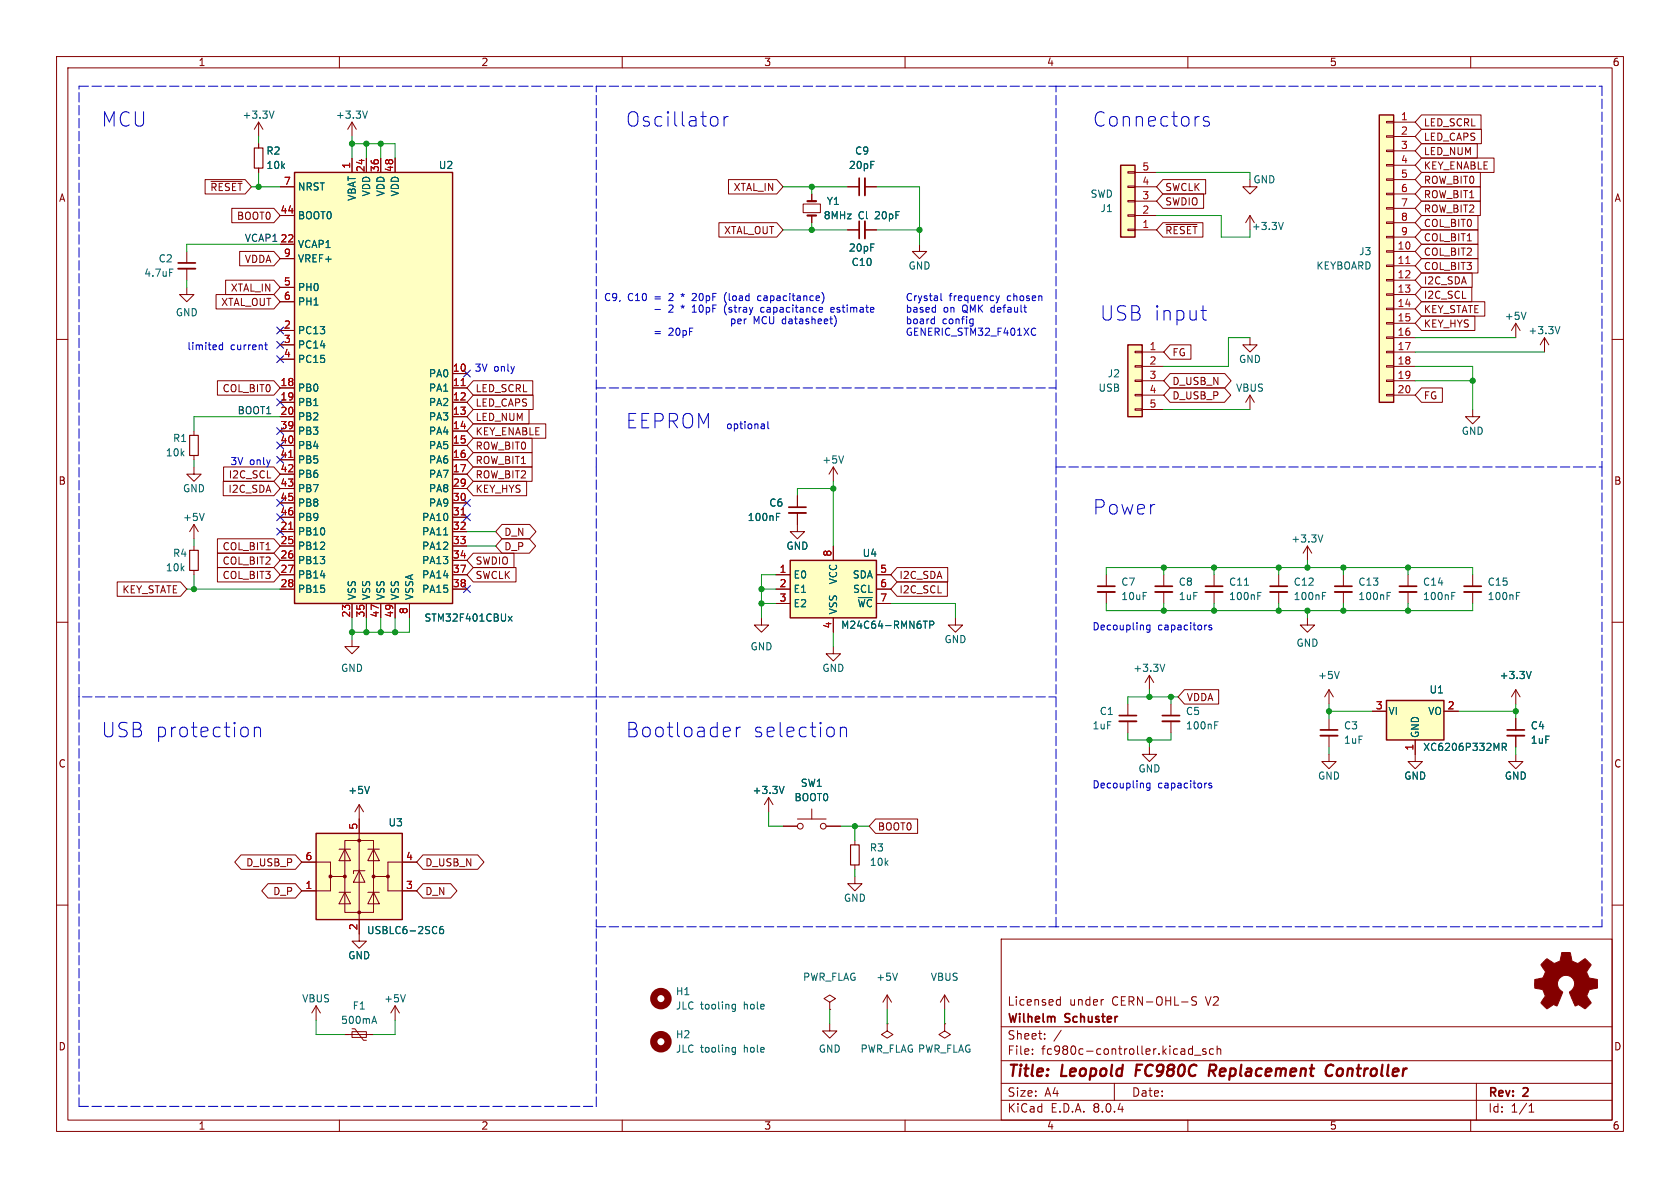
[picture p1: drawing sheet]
<svg xmlns="http://www.w3.org/2000/svg" width="297mm" height="210mm" viewBox="0 0 297 210" stroke-linecap="round" stroke-linejoin="round" font-family="sans-serif">
<g fill="none" stroke="#840000" stroke-width=".18">
<path d="M10 10h277v190h-277zM12 12h273v186h-273zM60 10v2M110 10v2M160 10v2M210 10v2M260 10v2M45.7 21.6l-.7 1.3M45.7 21.6v2.5M45.7 21.6l.8 1.3M142 36.1h3v1.5h-3zM143.5 34.3v1.3"/>
<path d="M143.5 38.1v1.3M149.9 33h2M152.9 33h2M10 60h2M149.9 40.6h2M152.9 40.6h2M162.6 43.2v1.3h1.2l-1.2 1.2-1.3-1.2h1.3M221 59.7v1.3h1.2l-1.2 1.2-1.3-1.2h1.3M285 60h2M34.3 76.2v.8M34.3 80.5v.8M10 110h2"/>
<path d="M62.2 113v1.3h1.3l-1.3 1.3-1.2-1.3h1.2M147.3 114.3v1.3h1.3l-1.3 1.2-1.3-1.2h1.3M168.9 109.2v1.3h1.3l-1.3 1.3-1.3-1.3h1.3M285 110h2M10 160h2M135.9 141l-.8 1.2M135.9 141v2.5M135.9 141l.8 1.2M138.4 146.1h2.6M141 144.8h5M143.5 143v1.8M146 146.1h2.6"/>
<path d="M285 160h2M146.7 177.2l1-.7-1-.6-1 .6 1 .7v1.2M146.7 178.4h.1M156.8 175.9l-.7 1.3M156.8 175.9v2.5M156.8 175.9l.8 1.3M167 175.9l-.8 1.3M167 175.9v2.5M167 175.9l.8 1.3M177 166h108v32h-108zM186.9 177.6h.6M186.9 176.8h.6"/>
<path d="M187.5 176.2v1.5M195 176.7h.1M211.5 176.3l-.5-.1-.3 .3 .1 .3 .7 .3v.5l-.3 .1-.5-.1M60 198v2M110 198v2M146.7 181v1.2h1.3l-1.3 1.3-1.3-1.3h1.3M156.8 181v1.2l1.1 .7-1.1 .6-1-.6 1-.7M156.8 181h.1M160 198v2M167 181v1.2l1 .7-1 .6-1-.6 1-.7M167 181h.1M177 194.5h108"/>
<path d="M177 191.5h108M177 187.5h108M177 181.5h108M182.5 186.3v.1M182.5 185.5v.1M184.7 183.6v.1M184.7 182.8v.1M187.6 182.1l-1.3 2M197 191.5v3M210 198v2M210.8 184.9v1.5M210.8 185.5l-.4-.1-.3 .3v.4l.1 .2h.6"/>
<path d="M211.2 186.5h1.1M213.2 185.5l-.4-.1-.2 .2 .1 .2 .5 .2v.3h-.6M214.5 185.5l-.4-.1-.3 .3v.4l.2 .2h.5M215.2 185.5l.2-.1 .3 .1 .1 .9M215.2 184.9v1.5M260 198v2M261 191.5v6.5M270.3 196.6h.9M270.3 195.5l.4-.4v1.5"/>
<circle cx="141.5" cy="146.1" r=".51"/>
<circle cx="145.5" cy="146.1" r=".51"/>
</g>
<path d="M201 188.2l-.3 2M214.3 189.3l.5 .9M214.7 188.2h-.8l-.2 2M214.8 189.2l-1 .1M235.7 188.4a.88 .88 0 0 0-1 0 .88 .88 0 0 0-.3 1 .69 .69 0 0 0 .3 .7 .69 .69 0 0 0 .8-.1" fill="none" stroke="#840000" stroke-width=".4"/>
<path d="M152.9 31.5v3M152.9 39.1v3.1" fill="none" stroke="#840000" stroke-width=".33"/>
<path d="M151.9 31.5v3M151.9 39.1v3.1" fill="none" stroke="#840000" stroke-width=".3"/>
<path d="M48.4 19.6l-.4 1.3M138.6 139l-.4 1.3M129.5 178.3h.5M129.5 177.6h.5M130 177.5v1.1l-.2 .2-.3-.1M158.7 172l-.5 1.3M129.5 185.9h.5M129.5 185.2h.5M130 185.2v1l-.2 .2h-.3" fill="none" stroke="#006464" stroke-width=".18"/>
<path d="M142.7 38.1h1.6M142.7 35.6h1.6" fill="none" stroke="#840000" stroke-width=".38"/>
<path d="M33.5 77h1.6v3.5h-1.6z" fill="none" stroke="#840000" stroke-width=".2"/>
<g fill="none" stroke="#840000" stroke-width="1.3">
<circle cx="116.8" cy="176.5" r="1.27"/>
<circle cx="116.8" cy="184.1" r="1.27"/>
</g>
<path d="M139.7 99.1h15.2v10.1h-15.2z" fill="#ffffc2"/>
<path d="M139.7 99.1h15.2v10.1h-15.2z" fill="none" stroke="#840000" stroke-width=".25"/>
<g fill="none" stroke="#840000" stroke-width=".18">
<path d="M221 38.1l.7 1.3M221 38.1v2.5M221 38.1l-.8 1.3M221 69.9v2.5M221 69.9l-.8 1.2M221 69.9l.7 1.2M147.3 96.5v2.6M137.2 101.6h2.5M137.2 104.1h2.5M137.2 106.7h2.5M147.3 109.2v2.6M154.9 101.6h2.6"/>
<path d="M154.9 104.1h2.6M154.9 106.7h2.6M234.9 133.4v1.2h1.3l-1.3 1.3-1.2-1.3h1.2"/>
</g>
<path d="M226.9 39.3l-.4 1.3M163.2 109.8h.7M164.4 110.5l.6-.1 .1-.2-.1-.3-.6-.1v1.3" fill="none" stroke="#006464" stroke-width=".18"/>
<path d="M272.9 170l.6-.5 .9 .6a.62 .62 0 0 0 1 0l.2-.1a1.62 1.62 0 0 0 .4-1.4l.1-.2h1.5l.2 .8a.74 .74 0 0 0 .6 .9l.5 .2 1.3-.8 1.1 1-.4 .7a.75 .75 0 0 0-.2 1.2l.2 .5 1.5 .3v1.5l-1.4 .2-.1 .2a1.23 1.23 0 0 0-.3 1.2l.7 1-.1 .1-1 .9-.8-.5a.54 .54 0 0 0-.9 0l-1-2.3a2.33 2.33 0 0 0 .8-2 1.54 1.54 0 0 0-2.5-.7 1.54 1.54 0 0 0 .5 2.6l-1.1 2.4a.69 .69 0 0 0-1.1 .2l-.6 .3-1.1-1 .8-1.2-.2-.6a.71 .71 0 0 0-.9-.7l-.8-.2v-1.4l.5-.1a1.11 1.11 0 0 0 1.2-.7 .72 .72 0 0 0-.2-1.2l-.4-.7z" fill="#840000" stroke="#840000" stroke-width=".18"/>
<path d="M243.8 20.3h2.6v50.8h-2.6z" fill="#ffffc2"/>
<g fill="none" stroke="#840000" stroke-width=".18">
<path d="M245.1 39.2h1.3v.3h-1.3zM245.1 36.7h1.3v.3h-1.3zM245.1 34.2h1.3v.2h-1.3zM245.1 31.6h1.3v.3h-1.3zM245.1 29.1h1.3v.2h-1.3zM245.1 26.5h1.3v.3h-1.3zM245.1 24h1.3v.3h-1.3zM245.1 21.5h1.3v.2h-1.3zM246.4 21.6h3.8M246.4 24.1h3.8M246.4 26.7h3.8M246.4 29.2h3.8"/>
<path d="M246.4 31.8h3.8M246.4 34.3h3.8M246.4 36.8h3.8M246.4 39.4h3.8M245.1 59.6h1.3v.2h-1.3zM245.1 57h1.3v.3h-1.3zM245.1 54.5h1.3v.2h-1.3zM245.1 51.9h1.3v.3h-1.3zM245.1 49.4h1.3v.3h-1.3zM245.1 46.9h1.3v.2h-1.3zM245.1 44.3h1.3v.3h-1.3zM245.1 41.8h1.3v.2h-1.3z"/>
<path d="M246.4 44.5h3.8M246.4 47h3.8M246.4 49.5h3.8M246.4 52.1h3.8M246.4 54.6h3.8M246.4 57.2h3.8M246.4 59.7h3.8M246.4 41.9h3.8M268 57.2l.7 1.2M268 57.2v2.5M268 57.2l-.8 1.2M273 59.7l.8 1.3"/>
<path d="M273 59.7v2.5M273 59.7l-.7 1.3M245.1 69.7h1.3v.3h-1.3zM245.1 67.2h1.3v.2h-1.3zM245.1 64.6h1.3v.3h-1.3zM245.1 62.1h1.3v.3h-1.3zM246.4 62.2h3.8M246.4 64.8h3.8M246.4 67.3h3.8M246.4 69.9h3.8M63.5 142.2l-.8 1.3M63.5 142.2v2.6"/>
<path d="M63.5 142.2l.8 1.3M55.9 177.8l-.8 1.3M55.9 177.8v2.5M55.9 177.8l.7 1.3M63.5 165.1v1.3h1.3l-1.3 1.2-1.3-1.2h1.3M61 182.9h5M62.2 182.4h2.6v1h-2.6zM62.2 181.9h.5l1.6 2h.5"/>
</g>
<path d="M243.8 20.3h2.6v50.8h-2.6z" fill="none" stroke="#840000" stroke-width=".25"/>
<path d="M248.5 46.6h.8" fill="none" stroke="#a90000" stroke-width=".18"/>
<path d="M269.8 55.2l-.4 1.3M275.8 57.7l-.5 1.3M65.3 139l-.4 1.3M66.2 179.6l.4 1.3M65.9 180.6h.6" fill="none" stroke="#006464" stroke-width=".18"/>
<path d="M55.9 147.3h15.2v15.3h-15.2z" fill="#ffffc2"/>
<path d="M55.9 147.3h15.2v15.3h-15.2z" fill="none" stroke="#840000" stroke-width=".25"/>
<g fill="#840000" stroke="#840000" stroke-width=".18">
<circle cx="58.4" cy="154.9" r=".25"/>
<circle cx="61" cy="154.9" r=".25"/>
<circle cx="63.5" cy="161.3" r=".25"/>
<circle cx="63.5" cy="148.6" r=".25"/>
<circle cx="66" cy="154.9" r=".25"/>
<circle cx="68.6" cy="154.9" r=".25"/>
</g>
<g fill="none" stroke="#840000" stroke-width=".18">
<path d="M221 31.8v1.2h-1.3l1.3 1.3 1.2-1.3h-1.2M250.2 133.4v1.2h1.3l-1.3 1.3-1.3-1.3h1.3M53.3 152.4h5.1v2.5h2.6M58.4 154.9v2.6h-5.1M59.9 157.7h2.1M59.9 150.1h2.1M61 148.6h5v12.7h-5zM61 157.7l1 2.1h-2.1zM61 150.1l1 2h-2.1zM63.5 153.9l1 2.1h-2zM63.5 144.8v20.3M64.5 153.9h-2v.5"/>
<path d="M65 157.7h2.1M65 150.1h2.1M66 157.7l1.1 2.1h-2.1zM66 150.1l1.1 2h-2.1zM68.6 154.9v2.6h5.1M73.7 152.4h-5.1v2.5h-2.6M69.8 177.8l.8 1.3M69.8 177.8v2.5M69.8 177.8l-.7 1.3"/>
</g>
<path d="M71.7 175.8l-.5 1.3M78.3 163.8h-.4a.86 .86 0 0 0 0 1.2l.5-.1v-.4l-.2-.2h-.4l-.1 .2" fill="none" stroke="#006464" stroke-width=".18"/>
<path d="M52.1 30.5h27.9v76.2h-27.9z" fill="#ffffc2"/>
<path d="M52.1 30.5h27.9v76.2h-27.9z" fill="none" stroke="#840000" stroke-width=".25"/>
<g fill="none" stroke="#840000" stroke-width=".18">
<path d="M45.7 25.4v.8M45.7 29.7v.8M49.5 38.1h2.6M49.5 33h2.6M62.2 21.6v2.5M62.2 27.9v2.6M62.2 21.6l-.7 1.3M62.2 21.6l.8 1.3M64.8 27.9v2.6M67.3 27.9v2.6M69.8 27.9v2.6M33 50.8v1.3h1.3l-1.3 1.2-1.3-1.2h1.3"/>
<path d="M33 44.5v2M33 47.5v2M49.5 58.4h2.6M49.5 43.2h2.6M49.5 50.8h2.6M49.5 53.3h2.6M49.5 45.7h2.6M49.5 68.6h2.6M49.5 71.1h2.6M49.5 73.7h2.6M49.5 76.2h2.6M49.5 78.7h2.6"/>
<path d="M49.5 61h2.6M49.5 63.5h2.6M80 66h2.5M80 68.6h2.5M80 71.1h2.5M80 73.7h2.5M80 76.2h2.5M80 78.7h2.5M260.3 72.4v1.3h-1.2l1.2 1.2 1.3-1.2h-1.3M34.3 92.7l-.8 1.3M34.3 92.7v2.6M34.3 92.7l.8 1.3"/>
<path d="M49.5 81.3h2.6M49.5 83.8h2.6M49.5 94h2.6M49.5 96.5h2.6M49.5 99.1h2.6M49.5 86.4h2.6M49.5 88.9h2.6M49.5 91.4h2.6M80 81.3h2.5M80 83.8h2.5M80 94h2.5M80 96.5h2.5"/>
<path d="M80 99.1h2.5M80 86.4h2.5M80 88.9h2.5M80 91.4h2.5M141 90.7v3.3h1.2l-1.2 1.3-1.3-1.3h1.3M141 87.6v2.1M147.3 82.6l-.7 1.2M147.3 82.6v2.5M147.3 82.6l.8 1.2M231.1 96.5l-.7 1.3M231.1 96.5v2.6M231.1 96.5l.8 1.3"/>
<path d="M49.5 101.6h2.6M49.5 104.1h2.6M62.2 106.7v2.5M64.8 106.7v2.5M67.3 106.7v2.5M69.8 106.7v2.5M72.4 106.7v2.5M80 101.6h2.5M80 104.1h2.5M134.6 109.2v1.3h1.3l-1.3 1.3-1.3-1.3h1.3M195.6 101.6v2M195.6 104.6v2.1"/>
<path d="M203.2 119.4l-.8 1.3M203.2 119.4v2.5M203.2 119.4l.8 1.3M205.7 101.6v2M205.7 104.6v2.1M226.1 101.6v2M226.1 104.6v2.1M237.5 101.6v2M237.5 104.6v2.1M248.9 101.6v2M248.9 104.6v2.1M260.3 101.6v2"/>
<path d="M260.3 104.6v2.1M199.4 124.5v2M199.4 127.5v2M207 124.5v2M207 127.5v2M268 133.4v1.2h1.2l-1.2 1.3-1.3-1.3h1.3M268 127v2M268 130v2.1M151.1 154.9v1.3h1.3l-1.3 1.3-1.2-1.3h1.2M151.1 148.6v.8M151.1 152.9v.8"/>
</g>
<path d="M81.5 68.2h.7M51 93.6h.8M51 80.9h.8M81.5 91h.7" fill="none" stroke="#a90000" stroke-width=".18"/>
<g fill="none" stroke="#006464" stroke-width=".18">
<path d="M65 19.6l-.5 1.3M30 47.6h.6M36.1 90.7l-.4 1.3M78.4 94.6h.8M137.3 91.4h.4M137.3 90.7h.6M149.1 80.6l-.4 1.3M233.9 94.6l-.5 1.2M89.9 109l.6 .8M90.5 109l-.6 .8M205.9 117.4l-.4 1.3M233.8 105.3h.4"/>
<path d="M233.8 104.7h.6M245.2 105.3h.4M245.2 104.7h.6M256.7 105.3h.4M256.7 104.7h.6M268.1 105.3h.4M268.1 104.7h.6M214.7 128.2h.5M214.7 127.6h.6"/>
</g>
<path d="M45 26.2h1.5v3.5h-1.5zM150.4 149.4h1.5v3.5h-1.5z" fill="none" stroke="#840000" stroke-width=".2"/>
<path d="M31.5 47.5h3M139.4 90.7h3.1M194.1 104.6h3M204.2 104.6h3.1M224.5 104.6h3.1M236 104.6h3M247.4 104.6h3M258.8 104.6h3.1M197.9 127.5h3M205.5 127.5h3M266.4 130h3.1" fill="none" stroke="#840000" stroke-width=".33"/>
<path d="M31.5 46.5h3M139.4 89.7h3.1M194.1 103.6h3M204.2 103.6h3.1M224.5 103.6h3.1M236 103.6h3M247.4 103.6h3M258.8 103.6h3.1M197.9 126.5h3M205.5 126.5h3M266.4 129h3.1" fill="none" stroke="#840000" stroke-width=".3"/>
<path d="M245.1 123.8h10.2v7h-10.2z" fill="#ffffc2"/>
<path d="M245.1 123.8h10.2v7h-10.2z" fill="none" stroke="#840000" stroke-width=".25"/>
<path d="M214.6 101.6v2M214.6 104.6v2.1M242.6 125.7h2.5M250.2 130.8v2.6M255.3 125.7h2.5" fill="none" stroke="#840000" stroke-width=".18"/>
<path d="M220 103.5h.7M222.4 105.3h.4M222.4 104.7h.6M265.6 132.1l.6-.1 .1-.2-.1-.3-.6-.1v1.3M265.9 132.1l.4 .6" fill="none" stroke="#006464" stroke-width=".18"/>
<path d="M213.1 104.6h3.1" fill="none" stroke="#840000" stroke-width=".33"/>
<path d="M213.1 103.6h3.1" fill="none" stroke="#840000" stroke-width=".3"/>
<path d="M199.4 61h2.5v12.7h-2.5z" fill="#ffffc2"/>
<g fill="none" stroke="#840000" stroke-width=".18">
<path d="M200.7 72.3h1.2v.2h-1.2zM200.7 69.7h1.2v.3h-1.2zM200.7 67.2h1.2v.2h-1.2zM200.7 64.6h1.2v.3h-1.2zM200.7 62.1h1.2v.3h-1.2zM201.9 62.2h3.8M201.9 64.8h3.8M201.9 67.3h3.8M201.9 69.9h3.8M201.9 72.4h3.8M34.3 82.6v1.2h1.3l-1.3 1.3-1.3-1.3h1.3M34.3 96.5v.8"/>
<path d="M34.3 100.8v.8M203.2 132.1v1.3h1.3l-1.3 1.2-1.3-1.2h1.3M234.9 127v2M234.9 130v2.1M268 121.9l-.8 1.3M268 121.9v2.6M268 121.9l.7 1.3"/>
</g>
<path d="M199.4 61h2.5v12.7h-2.5z" fill="none" stroke="#840000" stroke-width=".25"/>
<path d="M233.4 130h3.1" fill="none" stroke="#840000" stroke-width=".33"/>
<path d="M233.4 129h3.1" fill="none" stroke="#840000" stroke-width=".3"/>
<path d="M33.5 97.3h1.6v3.5h-1.6z" fill="none" stroke="#840000" stroke-width=".2"/>
<path d="M270.7 118.7l-.4 1.3" fill="none" stroke="#006464" stroke-width=".18"/>
<path d="M198.1 29.2h2.6v12.7h-2.6z" fill="#ffffc2"/>
<g fill="none" stroke="#840000" stroke-width=".18">
<path d="M36.3 31.7h7l1.1 1.3-1.1 1.3h-7zM37.3 32.1h5.5M41 36.8h7.4l1.1 1.3-1.1 1.3h-7.4zM45.7 25.4v.8M45.7 29.7v.8M49.5 38.1h2.6M49.5 33h2.6M62.2 27.9v2.6M64.8 27.9v2.6M67.3 27.9v2.6M69.8 27.9v2.6M127.1 39.4h10.2l1.1 1.2-1.1 1.3h-10.2z"/>
<path d="M128.8 31.7h8.5l1.1 1.3-1.1 1.3h-8.5zM143.5 34.3v1.3M143.5 38.1v1.3M149.9 33h2M152.9 33h2M199.4 30.4h1.3v.2h-1.3zM199.4 32.9h1.3v.2h-1.3zM199.4 35.4h1.3v.3h-1.3zM199.4 38h1.3v.2h-1.3zM200.7 38.1h3.8M200.7 35.6h3.8M200.7 33h3.8"/>
<path d="M200.7 30.5h3.8M205.6 31.7h7.5v2.6h-7.5l-1.1-1.3zM205.6 39.4h7.1v2.5h-7.1l-1.1-1.3zM205.6 34.3h7.2v2.5h-7.2l-1.1-1.2zM206.1 39.7h5.5M251.3 38.1h10v2.5h-10l-1.1-1.2zM251.3 30.5h10.4v2.5h-10.4l-1.1-1.2zM251.3 25.4h9.9v2.5h-9.9l-1.1-1.2zM251.3 20.3h10.5v2.6h-10.5l-1.1-1.3zM251.3 33h10.4v2.6h-10.4l-1.1-1.3zM251.3 35.6h10.4v2.5h-10.4l-1.1-1.3zM251.3 27.9h12.8v2.6h-12.8l-1.1-1.3z"/>
<path d="M251.3 22.9h10.6v2.5h-10.6l-1.1-1.3zM38.2 52.1h10.2l1.1 1.2-1.1 1.3h-10.2zM39.9 49.5h8.5l1.1 1.3-1.1 1.3h-8.5zM42.4 44.4h6l1.1 1.3-1.1 1.3h-6zM49.5 58.4h2.6M49.5 43.2h2.6M49.5 50.8h2.6M49.5 53.3h2.6M49.5 45.7h2.6M149.9 40.6h2M152.9 40.6h2M199.4 40.5h1.3v.3h-1.3z"/>
<path d="M200.7 40.6h3.8M251.3 55.9h9.4v2.5h-9.4l-1.1-1.2zM251.3 45.7h10v2.6h-10l-1.1-1.3zM251.3 50.8h8.9v2.5h-8.9l-1.1-1.2zM251.3 53.3h11.2v2.6h-11.2l-1.1-1.3zM251.3 43.2h10v2.5h-10l-1.1-1.2zM251.3 40.6h10v2.6h-10l-1.1-1.3zM251.3 48.3h9v2.5h-9l-1.1-1.3zM38.4 67.3h10l1.1 1.3-1.1 1.3h-10zM49.5 68.6h2.6M49.5 71.1h2.6M49.5 73.7h2.6"/>
<path d="M49.5 76.2h2.6M49.5 78.7h2.6M49.5 61h2.6M49.5 63.5h2.6M80 66h2.5M80 68.6h2.5M80 71.1h2.5M80 73.7h2.5M80 76.2h2.5M80 78.7h2.5M83.7 74.9h12.8v2.6h-12.8l-1.2-1.3zM83.7 69.8h10.5v2.6h-10.5l-1.2-1.3z"/>
<path d="M83.7 67.3h10.5v2.6h-10.5l-1.2-1.3zM83.7 72.4h9.8v2.5h-9.8l-1.2-1.2zM83.7 77.5h10.4v2.5h-10.4l-1.2-1.3zM206.9 61h3.6v2.5h-3.6l-1.2-1.3zM206.9 68.6h9.6l1.1 1.3-1.1 1.2h-9.6l-1.2-1.2zM206.9 66h9.6l1.1 1.3-1.1 1.3h-9.6l-1.2-1.3zM251.3 68.6h3.7v2.5h-3.7l-1.1-1.2zM38.4 97.8h10l1.1 1.3-1.1 1.2h-10zM38.4 95.2h10l1.1 1.3-1.1 1.3h-10zM39.5 85.1h8.9l1.1 1.3-1.1 1.2h-8.9zM39.5 82.5h8.9l1.1 1.3-1.1 1.3h-8.9zM49.5 81.3h2.6"/>
<path d="M49.5 83.8h2.6M49.5 94h2.6M49.5 96.5h2.6M49.5 99.1h2.6M49.5 86.4h2.6M49.5 88.9h2.6M49.5 91.4h2.6M80 81.3h2.5M80 83.8h2.5M80 94h2.5M80 96.5h2.5M80 99.1h2.5"/>
<path d="M80 86.4h2.5M80 88.9h2.5M80 91.4h2.5M83.7 80h10.4v2.6h-10.4l-1.2-1.3zM83.7 85.1h9.4v2.5h-9.4l-1.2-1.2zM83.7 97.8h7.2v2.5h-7.2l-1.2-1.2zM83.7 82.5h10.4v2.6h-10.4l-1.2-1.3zM88.7 95.2h4.9l1.1 1.3-1.1 1.3h-4.9l-1.1-1.3zM88.7 92.7h4.9l1.2 1.3-1.2 1.3h-4.9l-1.1-1.3zM141 87.6v2.1M141 90.7v2M147.3 96.5v2.6"/>
<path d="M20.7 102.9h11.2l1.1 1.2-1.1 1.3h-11.2zM38.4 100.3h10l1.1 1.3-1.1 1.3h-10zM49.5 101.6h2.6M49.5 104.1h2.6M62.2 106.7v2.5M64.8 106.7v2.5M67.3 106.7v2.5M69.8 106.7v2.5M72.4 106.7v2.5M80 101.6h2.5M80 104.1h2.5M83.7 100.3h7.5v2.6h-7.5l-1.2-1.3z"/>
<path d="M137.2 101.6h2.5M137.2 104.1h2.5M137.2 106.7h2.5M147.3 109.2v2.6M154.9 101.6h2.6M154.9 104.1h2.6M154.9 106.7h2.6M158.6 100.3h8.9v2.6h-8.9l-1.1-1.3zM158.6 102.9h8.9v2.5h-8.9l-1.1-1.3zM231.1 109.2v1.3h1.3l-1.3 1.3-1.2-1.3h1.2M209.4 121.9h6v2.6h-6l-1.1-1.3zM234.9 121.9l-.7 1.3"/>
<path d="M234.9 121.9v2.6M234.9 121.9l.8 1.3M242.6 125.7h2.5M250.2 130.8v2.6M255.3 125.7h2.5M268 127v2M268 130v2.1M42.6 151.1h9.6l1.1 1.3-1.1 1.3h-9.6l-1.1-1.3zM47.4 156.2h4.8l1.1 1.3-1.1 1.3h-4.8l-1.1-1.3zM53.3 157.5h2.6M53.3 152.4h2.6M63.5 144.8v2.5"/>
<path d="M71.1 157.5h2.6M71.1 152.4h2.6M74.8 151.1h9.7l1.1 1.3-1.1 1.3h-9.7l-1.1-1.3zM74.8 156.2h4.9l1.1 1.3-1.1 1.3h-4.9l-1.1-1.3zM138.4 146.1h2.6M146 146.1h2.6M154.8 144.8h7.4v2.5h-7.4l-1.1-1.2zM63.5 162.6v2.5"/>
</g>
<path d="M198.1 29.2h2.6v12.7h-2.6z" fill="none" stroke="#840000" stroke-width=".25"/>
<g fill="none" stroke="#006464" stroke-width=".18">
<path d="M78.4 94.6h.8M137.3 91.4h.4M137.3 90.7h.6M89.9 109l.6 .8M90.5 109l-.6 .8M163.2 109.8h.7M164.4 110.5l.6-.1 .1-.2-.1-.3-.6-.1v1.3M236.8 118.7l-.5 1.3M270.7 118.7l-.4 1.3M65.3 139l-.4 1.3M138.6 139l-.4 1.3M265.6 132.1l.6-.1 .1-.2-.1-.3-.6-.1v1.3"/>
<path d="M265.9 132.1l.4 .6M78.3 163.8h-.4a.86 .86 0 0 0 0 1.2l.5-.1v-.4l-.2-.2h-.4l-.1 .2"/>
</g>
<g fill="none" stroke="#0000c2" stroke-width=".18">
<path d="M126.4 20.6l.5 .5v.7l-.5 .5M128 20.6v1.7M128.7 20.6a.65 .65 0 0 0-.7 .5M213.7 20.7l-.6-.1-.4 .4 .2 .3 .8 .3 .1 .2-.1 .4-.2 .1-.8-.1M115.8 54.7h1M115.8 58.6h1M115.8 59h1M118.3 58.1l.5-.1 .2 .4-.8 .9h.8M118.5 53.9l-.2 .1M118.8 53.9l.2 .3-.1 .3-.7 .7h.8M122.6 51.9l-.2 .1M123 52.4l-.7 .7h.8"/>
<path d="M123.7 54.2l-.1 .5 .1 .4 .2 .1 .2-.1M128.4 51.7a1.47 1.47 0 0 0 0 1.9M129 54.3l.3 .1M129 54.8h.3l.1 .2-.2 .2h-.2M129.3 56.4h.4l.2 .2-.1 .6h-.5M129.3 56.4v1.3M129.8 54.3h.4M130.4 56.8l.6-.1v-.3h-.4l-.2 .2 .1 .6h.5M131.6 56.4v.8M131.9 56.4l-.3 .2M134.5 52.4l-.3-.1-.3 .2 .2 .6h.4M135.6 54.4h.5l.1 .8"/>
<path d="M136.2 54.6l-.5 .1-.1 .2 .1 .3 .5-.1M145.5 51.9l.2 .6-.2 .9M146.9 54.4l.4-.1 .2 .3-.6 .2M146.9 55.1h.5M148.4 54.4l-.3-.1-.1 .2v.2l.4 .1v.3h-.4M148.9 54.3h.5M164.8 56.4h.4M165.2 56v1.2M165.2 57.2h-.4M165.3 54.3l.1 .1M165.4 53.9v1.3M165.4 55.1l-.1 .1"/>
<path d="M166.3 51.9v1.1l.2 .1M171.7 56.4h.3M172 57.2h-.3M172 56.4v1.1M176.1 52.3l.3 .8M176.4 53.1l-.1 .3M176.7 52.3l-.3 .8M181 54.3h.5M181.2 55.1l.3 .1M182.7 58l.4 .1M183.1 59.2l-.4 .1M212.3 54.9h1"/>
<path d="M212.7 54v2.2l.1 .3 .5 .1M39.3 60.5v1.3M39.3 61h-.3l-.3 .2 .2 .6h.4M46.8 61h.5M47 60.5v1.1l.3 .2M135 74.9l.1 .2v.7M135.1 75.7l-.4 .1M135.1 75.2l-.4 .1M135.7 74.5v1.1l.2 .2M203.3 110.5v1l-.2 .3-.3-.1M203.3 110.6l-.4-.1-.2 .2 .1 .6h.5M213.2 110.5h.1"/>
<path d="M214.2 110.6l-.3-.1-.2 .2 .1 .2 .4 .1v.3h-.5M43.8 128.8l.1 .2v.8l-.1 .2M45 128.8a.63 .63 0 0 1 1.1 .1v1.3M45 128.5v1.7M128.7 128.5l.3 .2 .1 .5-1.2 .2M129 130.1l-.3 .1M130.2 128.5v1.7M130.9 128.5a.65 .65 0 0 0-.7 .5M148.6 128.8a.63 .63 0 0 1 1.1 .1v1.3M148.6 128.5v1.7M203.3 138.4v1.1l-.2 .2-.3-.1M203.3 138.5l-.4-.1-.2 .3 .1 .5h.5"/>
<path d="M213.2 138.4h.1M214.2 138.5l-.3-.1-.2 .2 .1 .2 .4 .1v.3h-.5"/>
</g>
<g fill="none" stroke="#0000c2" stroke-width=".18" stroke-dasharray="1.7 .6">
<path d="M14 15.2h91.4M105.4 15.2h81.3M186.7 15.2h96.5M283.2 15.2v67.4M105.4 68.6h81.3M105.4 82.6v-67.4M105.4 82.6v81.2M186.7 82.6h96.5M186.7 82.6v-67.4M283.2 82.6v81.2M14 123.2v72.4M14 123.2v-108"/>
<path d="M105.4 123.2h-91.4M105.4 123.2h81.3M105.4 163.8h81.3M186.7 163.8v-81.2M283.2 163.8h-96.5M14 195.6h91.4M105.4 195.6v-31.8"/>
</g>
<g fill="none" stroke="#009600" stroke-width=".18">
<path d="M45.7 30.5v2.5h3.8M45.7 24.1v1.3M62.2 24.1v3.8M62.2 25.4h7.6v2.5M64.8 25.4v2.5M67.3 25.4v2.5M138.4 33h11.5M143.5 33v1.3M143.5 39.4v1.2M154.9 33h7.7v10.2M204.5 30.5h16.5v1.3M204.5 38.1h11.4v3.8h5.1v-1.3"/>
<path d="M33 49.5v1.3M49.5 43.2h-16.5v1.3M138.4 40.6h11.5M154.9 40.6h7.7M221 59.7h-3.8v5.1h-11.5M250.2 59.7h17.8M49.5 73.7h-15.2v2.5M205.7 72.4h15.3M250.2 62.2h22.8M250.2 64.8h10.1v7.6M250.2 67.3h10.1M34.3 81.3v1.3"/>
<path d="M34.3 95.3v1.2M82.5 94h5.1M82.5 96.5h5.1M147.3 85.1v11.4M147.3 86.4h-6.3v1.2M231.1 99.1v1.2M33 104.1h16.5M34.3 101.6v2.5M62.2 109.2v3.8M64.8 109.2v2.6M67.3 109.2v2.6M69.8 109.2v2.6"/>
<path d="M72.4 109.2v2.6h-10.2M134.6 104.1h2.6M134.6 106.7h2.6M137.2 101.6h-2.6v7.6M147.3 111.8v2.5M157.5 106.7h11.4v2.5M195.6 101.6v-1.3h64.7v1.3M195.6 106.7v1.3h64.7v-1.3M205.7 100.3v1.3M205.7 106.7v1.3M214.6 100.3v1.3M214.6 106.7v1.3"/>
<path d="M226.1 100.3v1.3M226.1 106.7v1.3M231.1 108v1.2M237.5 100.3v1.3M237.5 106.7v1.3M248.9 100.3v1.3M248.9 106.7v1.3M199.4 129.5v1.3h7.6v-1.3M203.2 121.9v1.3M203.2 130.8v1.3M207 123.2v1.3M208.3 123.2h-8.9v1.3"/>
<path d="M234.9 124.5v2.5M234.9 132.1v1.3M234.9 125.7h7.7M257.8 125.7h10.2M268 124.5v2.5M268 132.1v1.3M135.9 143.5v2.6h2.5M148.6 146.1h5.1M151.1 146.1v2.5M151.1 153.7v1.2M146.7 178.4v2.6M156.8 178.4v2.6"/>
<path d="M167 178.4v2.6M55.9 180.3v2.6h5.1M69.8 180.3v2.6h-3.8"/>
</g>
<g fill="none" stroke="#000084" stroke-width=".18">
<path d="M48.9 57.8l1.2 1.2M50.1 57.8l-1.2 1.2M48.9 70.5l1.2 1.2M48.9 62.9l1.2 1.2M48.9 60.4l1.2 1.2M48.9 78.1l1.2 1.2M48.9 75.6l1.2 1.2M50.1 70.5l-1.2 1.2M50.1 62.9l-1.2 1.2M50.1 60.4l-1.2 1.2M50.1 78.1l-1.2 1.2M50.1 75.6l-1.2 1.2"/>
<path d="M81.9 65.4l1.3 1.2M83.2 65.4l-1.3 1.2M48.9 90.8l1.2 1.2M48.9 93.4l1.2 1.2M48.9 88.3l1.2 1.2M48.9 80.7l1.2 1.2M50.1 90.8l-1.2 1.2M50.1 93.4l-1.2 1.2M50.1 88.3l-1.2 1.2M50.1 80.7l-1.2 1.2M81.9 90.8l1.3 1.2M81.9 88.3l1.3 1.2"/>
<path d="M83.2 90.8l-1.3 1.2M83.2 88.3l-1.3 1.2M81.9 103.5l1.3 1.2M83.2 103.5l-1.3 1.2"/>
</g>
<path d="M81.5 68.2h.7M51 93.6h.8M51 80.9h.8M81.5 91h.7" fill="none" stroke="#a90000" stroke-width=".18"/>
<g fill="#009600" stroke="#009600" stroke-width=".18">
<circle cx="214.6" cy="100.3" r=".46"/>
<circle cx="214.6" cy="108" r=".46"/>
<circle cx="231.1" cy="100.3" r=".46"/>
<circle cx="226.1" cy="100.3" r=".46"/>
<circle cx="205.7" cy="100.3" r=".46"/>
<circle cx="205.7" cy="108" r=".46"/>
<circle cx="226.1" cy="108" r=".46"/>
<circle cx="231.1" cy="108" r=".46"/>
<circle cx="234.9" cy="125.7" r=".46"/>
<circle cx="203.2" cy="130.8" r=".46"/>
<circle cx="203.2" cy="123.2" r=".46"/>
<circle cx="207" cy="123.2" r=".46"/>
<circle cx="151.1" cy="146.1" r=".46"/>
<circle cx="134.6" cy="106.7" r=".46"/>
<circle cx="162.6" cy="40.6" r=".46"/>
<circle cx="134.6" cy="104.1" r=".46"/>
<circle cx="143.5" cy="33" r=".46"/>
<circle cx="143.5" cy="40.6" r=".46"/>
<circle cx="147.3" cy="86.4" r=".46"/>
<circle cx="237.5" cy="108" r=".46"/>
<circle cx="268" cy="125.7" r=".46"/>
<circle cx="237.5" cy="100.3" r=".46"/>
<circle cx="248.9" cy="100.3" r=".46"/>
<circle cx="248.9" cy="108" r=".46"/>
<circle cx="260.3" cy="67.3" r=".46"/>
<circle cx="67.3" cy="25.4" r=".46"/>
<circle cx="45.7" cy="33" r=".46"/>
<circle cx="64.8" cy="25.4" r=".46"/>
<circle cx="62.2" cy="25.4" r=".46"/>
<circle cx="67.3" cy="111.8" r=".46"/>
<circle cx="69.8" cy="111.8" r=".46"/>
<circle cx="62.2" cy="111.8" r=".46"/>
<circle cx="64.8" cy="111.8" r=".46"/>
<circle cx="34.3" cy="104.1" r=".46"/>
</g>
<g font-size="3.5" fill="#0000c2">
<text x="17.8" y="22.6">MCU</text>
<text x="110.5" y="22.6">Oscillator</text>
<text x="193" y="22.6">Connectors</text>
<text x="194.3" y="56.9">USB input</text>
<text x="110.5" y="76">EEPROM</text>
<text x="193" y="91.2">Power</text>
<text x="17.8" y="130.6">USB protection</text>
<text x="110.5" y="130.6">Bootloader</text>
<text x="132.9" y="130.6">selection</text>
</g>
<g font-size="2.8" fill="#840000">
<text x="178" y="190.9">Title:</text>
<text x="187.7" y="190.9">Leopold</text>
<text x="201.6" y="190.9">FC980C</text>
<text x="215.4" y="190.9">Replacement</text>
<text x="236.8" y="190.9">Controller</text>
</g>
<g font-size="2.1" fill="#840000">
<text x="178" y="178">Licensed</text>
<text x="189" y="178">under</text>
<text x="196.6" y="178">CERN-OHL-S</text>
<text x="213.3" y="178">V2</text>
<text x="178" y="184">Sheet:</text>
<text x="178" y="181.2">Wilhelm</text>
<text x="188.4" y="181.2">Schuster</text>
<text x="178" y="186.7">File:</text>
<text x="184.1" y="186.7">fc980c-controller.kicad_sch</text>
<text x="178" y="196.9">KiCad</text>
<text x="178" y="194.1">Size:</text>
<text x="184.7" y="194.1">A4</text>
<text x="185.7" y="196.9">E.D.A.</text>
<text x="193.3" y="196.9">8.0.4</text>
<text x="200" y="194.1">Date:</text>
<text x="263" y="194.3">Rev:</text>
<text x="263" y="196.9">Id:</text>
<text x="267.1" y="196.9">1/1</text>
<text x="269.4" y="194.3">2</text>
</g>
<g font-size="1.8" fill="#840000">
<text x="35" y="11.9">1</text>
<text x="85" y="11.9">2</text>
<text x="135" y="11.9">3</text>
<text x="185" y="11.9">4</text>
<text x="235" y="11.9">5</text>
<text x="285" y="11.9">6</text>
<text x="251.6" y="22.5">LED_SCRL</text>
<text x="251.6" y="27.6">LED_NUM</text>
<text x="251.6" y="25.1">LED_CAPS</text>
<text x="10.3" y="35.9">A</text>
<text x="129.6" y="34">XTAL_IN</text>
<text x="205.9" y="34">SWCLK</text>
<text x="251.6" y="32.7">ROW_BIT0</text>
<text x="251.6" y="35.2">ROW_BIT1</text>
<text x="251.6" y="30.2">KEY_ENABLE</text>
<text x="285.3" y="35.9">A</text>
<text x="41.8" y="39.1">BOOT0</text>
<text x="127.9" y="41.6">XTAL_OUT</text>
<text x="205.9" y="41.6">~{RESET}</text>
<text x="205.9" y="36.5">SWDIO</text>
<text x="251.6" y="40.3">COL_BIT0</text>
<text x="251.6" y="37.8">ROW_BIT2</text>
<text x="43.2" y="46.7">VDDA</text>
<text x="251.6" y="47.9">COL_BIT3</text>
<text x="251.6" y="45.4">COL_BIT2</text>
<text x="251.6" y="42.9">COL_BIT1</text>
<text x="40.7" y="51.8">XTAL_IN</text>
<text x="251.6" y="53">I2C_SCL</text>
<text x="251.6" y="50.5">I2C_SDA</text>
<text x="39" y="54.3">XTAL_OUT</text>
<text x="251.6" y="58.1">KEY_HYS</text>
<text x="251.6" y="55.6">KEY_STATE</text>
<text x="207.2" y="63.2">FG</text>
<text x="39.2" y="69.5">COL_BIT0</text>
<text x="84" y="69.5">LED_SCRL</text>
<text x="207.2" y="70.8">D_USB_P</text>
<text x="207.2" y="68.3">D_USB_N</text>
<text x="251.6" y="70.8">FG</text>
<text x="84" y="77.2">KEY_ENABLE</text>
<text x="84" y="72.1">LED_CAPS</text>
<text x="84" y="74.6">LED_NUM</text>
<text x="84" y="79.7">ROW_BIT0</text>
<text x="84" y="82.2">ROW_BIT1</text>
<text x="10.3" y="85.9">B</text>
<text x="40.3" y="87.3">I2C_SDA</text>
<text x="40.3" y="84.8">I2C_SCL</text>
<text x="84" y="87.3">KEY_HYS</text>
<text x="84" y="84.8">ROW_BIT2</text>
<text x="285.3" y="85.9">B</text>
<text x="89.1" y="94.9">D_N</text>
<text x="39.2" y="100">COL_BIT2</text>
<text x="39.2" y="97.5">COL_BIT1</text>
<text x="84" y="100">SWDIO</text>
<text x="89.1" y="97.5">D_P</text>
<text x="21.5" y="105.1">KEY_STATE</text>
<text x="39.2" y="102.6">COL_BIT3</text>
<text x="84" y="102.6">SWCLK</text>
<text x="158.9" y="102.6">I2C_SDA</text>
<text x="158.9" y="105.1">I2C_SCL</text>
<text x="209.7" y="124.1">VDDA</text>
<text x="10.3" y="135.9">C</text>
<text x="285.3" y="135.9">C</text>
<text x="155.1" y="147">BOOT0</text>
<text x="43.4" y="153.4">D_USB_P</text>
<text x="75.1" y="153.4">D_USB_N</text>
<text x="48.2" y="158.4">D_P</text>
<text x="75.1" y="158.4">D_N</text>
<text x="10.3" y="185.9">D</text>
<text x="285.3" y="185.9">D</text>
<text x="35" y="199.9">1</text>
<text x="85" y="199.9">2</text>
<text x="135" y="199.9">3</text>
<text x="185" y="199.9">4</text>
<text x="235" y="199.9">5</text>
<text x="285" y="199.9">6</text>
</g>
<g font-size="1.8" fill="#006464">
<text x="42.8" y="21.2">+3.3V</text>
<text x="59.3" y="21.2">+3.3V</text>
<text x="47" y="27.5">R2</text>
<text x="151.1" y="27.5">C9</text>
<text x="47" y="30.1">10k</text>
<text x="52.6" y="33.9">NRST</text>
<text x="63.1" y="35.6" transform="rotate(-90 63.1 35.6)">VBAT</text>
<text x="65.6" y="34.8" transform="rotate(-90 65.6 34.8)">VDD</text>
<text x="68.2" y="34.8" transform="rotate(-90 68.2 34.8)">VDD</text>
<text x="70.7" y="34.8" transform="rotate(-90 70.7 34.8)">VDD</text>
<text x="77.5" y="30.1">U2</text>
<text x="150" y="30.1">20pF</text>
<text x="192.7" y="35.2">SWD</text>
<text x="221.5" y="32.6">GND</text>
<text x="52.6" y="39">BOOT0</text>
<text x="145.5" y="39">8MHz</text>
<text x="146.1" y="36.4">Y1</text>
<text x="151.7" y="39">Cl</text>
<text x="154.8" y="39">20pF</text>
<text x="194.5" y="37.7">J1</text>
<text x="221.2" y="40.9">+3.3V</text>
<text x="27.9" y="46.6">C2</text>
<text x="52.6" y="44">VCAP1</text>
<text x="52.6" y="46.6">VREF+</text>
<text x="150" y="44.7">20pF</text>
<text x="150.5" y="47.2">C10</text>
<text x="160.5" y="47.9">GND</text>
<text x="232.6" y="47.9">KEYBOARD</text>
<text x="240.2" y="45.3">J3</text>
<text x="25.4" y="49.1">4.7uF</text>
<text x="52.6" y="51.7">PH0</text>
<text x="31" y="56.1">GND</text>
<text x="52.6" y="59.3">PC13</text>
<text x="52.6" y="54.2">PH1</text>
<text x="265.9" y="56.7">+5V</text>
<text x="270.1" y="59.3">+3.3V</text>
<text x="52.6" y="61.8">PC14</text>
<text x="52.6" y="64.4">PC15</text>
<text x="218.9" y="64.4">GND</text>
<text x="52.6" y="69.4">PB0</text>
<text x="52.6" y="72">PB1</text>
<text x="75.7" y="66.9">PA0</text>
<text x="75.7" y="69.4">PA1</text>
<text x="75.7" y="72">PA2</text>
<text x="194.1" y="69.4">USB</text>
<text x="195.7" y="66.9">J2</text>
<text x="218.4" y="69.4">VBUS</text>
<text x="52.6" y="74.5">PB2</text>
<text x="52.6" y="77.1">PB3</text>
<text x="75.7" y="74.5">PA3</text>
<text x="75.7" y="77.1">PA4</text>
<text x="258.3" y="77.1">GND</text>
<text x="29.2" y="80.9">10k</text>
<text x="30.5" y="78.3">R1</text>
<text x="52.6" y="79.6">PB4</text>
<text x="52.6" y="82.1">PB5</text>
<text x="75.7" y="79.6">PA5</text>
<text x="75.7" y="82.1">PA6</text>
<text x="145.3" y="82.1">+5V</text>
<text x="32.3" y="87.2">GND</text>
<text x="52.6" y="84.7">PB6</text>
<text x="52.6" y="87.2">PB7</text>
<text x="52.6" y="89.8">PB8</text>
<text x="75.7" y="84.7">PA7</text>
<text x="75.7" y="87.2">PA8</text>
<text x="75.7" y="89.8">PA9</text>
<text x="135.9" y="89.8">C6</text>
<text x="32.3" y="92.3">+5V</text>
<text x="52.6" y="94.8">PB10</text>
<text x="52.6" y="92.3">PB9</text>
<text x="74.5" y="92.3">PA10</text>
<text x="74.5" y="94.8">PA11</text>
<text x="132.1" y="92.3">100nF</text>
<text x="29.2" y="101.2">10k</text>
<text x="30.5" y="98.7">R4</text>
<text x="52.6" y="97.4">PB12</text>
<text x="52.6" y="99.9">PB13</text>
<text x="74.5" y="97.4">PA12</text>
<text x="74.5" y="99.9">PA13</text>
<text x="138.9" y="97.4">GND</text>
<text x="152.4" y="98.7">U4</text>
<text x="228.2" y="96.1">+3.3V</text>
<text x="52.6" y="102.5">PB14</text>
<text x="52.6" y="105">PB15</text>
<text x="63.1" y="106.2" transform="rotate(-90 63.1 106.2)">VSS</text>
<text x="65.6" y="106.2" transform="rotate(-90 65.6 106.2)">VSS</text>
<text x="68.2" y="106.2" transform="rotate(-90 68.2 106.2)">VSS</text>
<text x="70.7" y="106.2" transform="rotate(-90 70.7 106.2)">VSS</text>
<text x="73.3" y="106.2" transform="rotate(-90 73.3 106.2)">VSSA</text>
<text x="74.5" y="102.5">PA14</text>
<text x="74.5" y="105">PA15</text>
<text x="140.2" y="102.5">E0</text>
<text x="140.2" y="105">E1</text>
<text x="140.2" y="107.5">E2</text>
<text x="148.2" y="103.4" transform="rotate(-90 148.2 103.4)">VCC</text>
<text x="150.7" y="102.5">SDA</text>
<text x="150.7" y="105">SCL</text>
<text x="151.5" y="107.5">~{WC}</text>
<text x="198.1" y="103.7">C7</text>
<text x="198.1" y="106.3">10uF</text>
<text x="208.3" y="103.7">C8</text>
<text x="208.3" y="106.3">1uF</text>
<text x="217.2" y="106.3">100nF</text>
<text x="217.2" y="103.7">C11</text>
<text x="228.6" y="106.3">100nF</text>
<text x="228.6" y="103.7">C12</text>
<text x="240" y="106.3">100nF</text>
<text x="240" y="103.7">C13</text>
<text x="251.5" y="106.3">100nF</text>
<text x="251.5" y="103.7">C14</text>
<text x="262.9" y="103.7">C15</text>
<text x="262.9" y="106.3">100nF</text>
<text x="74.9" y="110.1">STM32F401CBUx</text>
<text x="148.2" y="108.7" transform="rotate(-90 148.2 108.7)">VSS</text>
<text x="148.6" y="111.4">M24C64-RMN6TP</text>
<text x="166.9" y="113.9">GND</text>
<text x="60.2" y="119">GND</text>
<text x="132.6" y="115.2">GND</text>
<text x="145.3" y="119">GND</text>
<text x="200.3" y="119">+3.3V</text>
<text x="229.1" y="114.5">GND</text>
<text x="232.9" y="120.2">+5V</text>
<text x="252.6" y="122.8">U1</text>
<text x="265" y="120.2">+3.3V</text>
<text x="193" y="129.1">1uF</text>
<text x="194.3" y="126.6">C1</text>
<text x="209.6" y="126.6">C5</text>
<text x="209.6" y="129.1">100nF</text>
<text x="237.5" y="129.1">C3</text>
<text x="237.5" y="131.7">1uF</text>
<text x="245.4" y="126.6">VI</text>
<text x="251.1" y="130.6" transform="rotate(-90 251.1 130.6)">GND</text>
<text x="252.4" y="126.6">VO</text>
<text x="270.5" y="129.1">C4</text>
<text x="270.5" y="131.7">1uF</text>
<text x="201.2" y="136.8">GND</text>
<text x="251.5" y="132.9">XC6206P332MR</text>
<text x="61.5" y="140.6">+5V</text>
<text x="132.9" y="140.6">+3.3V</text>
<text x="140.4" y="141.8">BOOT0</text>
<text x="141.5" y="139.3">SW1</text>
<text x="232.9" y="138">GND</text>
<text x="248.2" y="138">GND</text>
<text x="265.9" y="138">GND</text>
<text x="68.6" y="146.3">U3</text>
<text x="153.7" y="150.7">R3</text>
<text x="153.7" y="153.3">10k</text>
<text x="149.1" y="159.6">GND</text>
<text x="64.8" y="165.3">USBLC6-2SC6</text>
<text x="61.5" y="169.8">GND</text>
<text x="141.9" y="173.6">PWR_FLAG</text>
<text x="154.8" y="173.6">+5V</text>
<text x="164.5" y="173.6">VBUS</text>
<text x="53.3" y="177.4">VBUS</text>
<text x="62.2" y="178.7">F1</text>
<text x="67.8" y="177.4">+5V</text>
<text x="119.4" y="176.1">H1</text>
<text x="119.4" y="178.7">JLC</text>
<text x="123.8" y="178.7">tooling</text>
<text x="131.6" y="178.7">hole</text>
<text x="60.2" y="181.2">500mA</text>
<text x="119.4" y="183.7">H2</text>
<text x="119.4" y="186.3">JLC</text>
<text x="123.8" y="186.3">tooling</text>
<text x="131.6" y="186.3">hole</text>
<text x="144.6" y="186.3">GND</text>
<text x="152" y="186.3">PWR_FLAG PWR_FLAG</text>
</g>
<g font-size="1.8" fill="#a90000">
<text x="247.6" y="21.3">1</text>
<text x="247.6" y="23.9">2</text>
<text x="62" y="29.9" transform="rotate(-90 62 29.9)">1</text>
<text x="247.6" y="26.4">3</text>
<text x="247.6" y="29">4</text>
<text x="50.1" y="32.8">7</text>
<text x="64.5" y="30.5" transform="rotate(-90 64.5 30.5)">24</text>
<text x="67.1" y="30.5" transform="rotate(-90 67.1 30.5)">36</text>
<text x="69.6" y="30.5" transform="rotate(-90 69.6 30.5)">48</text>
<text x="201.9" y="35.3">3</text>
<text x="201.9" y="32.8">4</text>
<text x="201.9" y="30.2">5</text>
<text x="247.6" y="31.5">5</text>
<text x="247.6" y="34">6</text>
<text x="49.5" y="37.8">44</text>
<text x="201.9" y="40.4">1</text>
<text x="201.9" y="37.8">2</text>
<text x="247.6" y="36.6">7</text>
<text x="247.6" y="39.1">8</text>
<text x="247.6" y="41.7">9</text>
<text x="49.5" y="42.9">22</text>
<text x="50.1" y="45.5">9</text>
<text x="247" y="44.2">10</text>
<text x="247" y="46.7">11</text>
<text x="50.1" y="50.5">5</text>
<text x="50.1" y="53.1">6</text>
<text x="247" y="49.3">12</text>
<text x="247" y="51.8">13</text>
<text x="50.1" y="58.2">2</text>
<text x="247" y="54.4">14</text>
<text x="247" y="56.9">15</text>
<text x="247" y="59.4">16</text>
<text x="50.1" y="60.7">3</text>
<text x="50.1" y="63.2">4</text>
<text x="80" y="65.8">10</text>
<text x="203.1" y="62">1</text>
<text x="203.1" y="64.5">2</text>
<text x="247" y="62">17</text>
<text x="247" y="64.5">18</text>
<text x="49.5" y="68.3">18</text>
<text x="49.5" y="70.9">19</text>
<text x="80" y="68.3">11</text>
<text x="80" y="70.9">12</text>
<text x="203.1" y="67.1">3</text>
<text x="203.1" y="69.6">4</text>
<text x="247" y="67.1">19</text>
<text x="247" y="69.6">20</text>
<text x="49.5" y="73.4">20</text>
<text x="49.5" y="75.9">39</text>
<text x="80" y="73.4">13</text>
<text x="80" y="75.9">14</text>
<text x="203.1" y="72.1">5</text>
<text x="49.5" y="78.5">40</text>
<text x="49.5" y="81">41</text>
<text x="49.5" y="83.6">42</text>
<text x="80" y="78.5">15</text>
<text x="80" y="81">16</text>
<text x="80" y="83.6">17</text>
<text x="49.5" y="86.1">43</text>
<text x="49.5" y="88.6">45</text>
<text x="80" y="86.1">29</text>
<text x="80" y="88.6">30</text>
<text x="49.5" y="93.7">21</text>
<text x="49.5" y="91.2">46</text>
<text x="80" y="91.2">31</text>
<text x="80" y="93.7">32</text>
<text x="49.5" y="96.3">25</text>
<text x="49.5" y="98.8">26</text>
<text x="49.5" y="101.3">27</text>
<text x="80" y="96.3">33</text>
<text x="80" y="98.8">34</text>
<text x="80" y="101.3">37</text>
<text x="137.7" y="101.3">1</text>
<text x="147.1" y="98.5" transform="rotate(-90 147.1 98.5)">8</text>
<text x="155.5" y="101.3">5</text>
<text x="49.5" y="103.9">28</text>
<text x="80" y="103.9">38</text>
<text x="137.7" y="103.9">2</text>
<text x="137.7" y="106.4">3</text>
<text x="155.5" y="103.9">6</text>
<text x="155.5" y="106.4">7</text>
<text x="62" y="109.3" transform="rotate(-90 62 109.3)">23</text>
<text x="64.5" y="109.3" transform="rotate(-90 64.5 109.3)">35</text>
<text x="67.1" y="109.3" transform="rotate(-90 67.1 109.3)">47</text>
<text x="69.6" y="109.3" transform="rotate(-90 69.6 109.3)">49</text>
<text x="72.1" y="108.7" transform="rotate(-90 72.1 108.7)">8</text>
<text x="147.1" y="111.2" transform="rotate(-90 147.1 111.2)">4</text>
<text x="243.1" y="125.5">3</text>
<text x="255.8" y="125.5">2</text>
<text x="249.9" y="132.8" transform="rotate(-90 249.9 132.8)">1</text>
<text x="63.2" y="146.8" transform="rotate(-90 63.2 146.8)">5</text>
<text x="53.9" y="152.1">6</text>
<text x="71.7" y="152.1">4</text>
<text x="53.9" y="157.2">1</text>
<text x="71.7" y="157.2">3</text>
<text x="63.2" y="164.5" transform="rotate(-90 63.2 164.5)">2</text>
</g>
<text font-size="1.8" fill="#009600" x="37.1" y="34">~{RESET}</text>
<g font-size="1.8" fill="#0f0f0f">
<text x="43.2" y="42.8">VCAP1</text>
<text x="41.9" y="73.3">BOOT1</text>
</g>
<g font-size="1.8" fill="#0000c2">
<text x="106.7" y="53.3">C9,</text>
<text x="110.9" y="53.3">C10</text>
<text x="115.8" y="53.3">=</text>
<text x="118.5" y="53.3">2</text>
<text x="120.9" y="53.3">*</text>
<text x="123.1" y="53.3">20pF</text>
<text x="128.9" y="53.3">(load</text>
<text x="135" y="53.3">capacitance)</text>
<text x="160" y="53.3">Crystal</text>
<text x="167.8" y="53.3">frequency</text>
<text x="178.1" y="53.3">chosen</text>
<text x="120" y="55.4">2</text>
<text x="120" y="59.4">20pF</text>
<text x="122.3" y="55.4">*</text>
<text x="124.5" y="55.4">10pF</text>
<text x="130.3" y="55.4">(stray</text>
<text x="133.6" y="57.4">per</text>
<text x="137" y="55.4">capacitance</text>
<text x="137.8" y="57.4">MCU datasheet)</text>
<text x="149.6" y="55.4">estimate</text>
<text x="160" y="55.4">based</text>
<text x="160" y="57.4">board</text>
<text x="160" y="59.4">GENERIC_STM32_F401XC</text>
<text x="166.6" y="57.4">config</text>
<text x="166.8" y="55.4">on</text>
<text x="170.2" y="55.4">QMK default</text>
<text x="33" y="62">limited</text>
<text x="40.7" y="62">current</text>
<text x="83.8" y="65.8">3V</text>
<text x="87.3" y="65.8">only</text>
<text x="128.3" y="76">optional</text>
<text x="40.6" y="82.3">3V</text>
<text x="44.1" y="82.3">only</text>
<text x="193" y="111.5">Decoupling</text>
<text x="204.7" y="111.5">capacitors</text>
<text x="193" y="139.5">Decoupling</text>
<text x="204.7" y="139.5">capacitors</text>
</g>
</svg>
